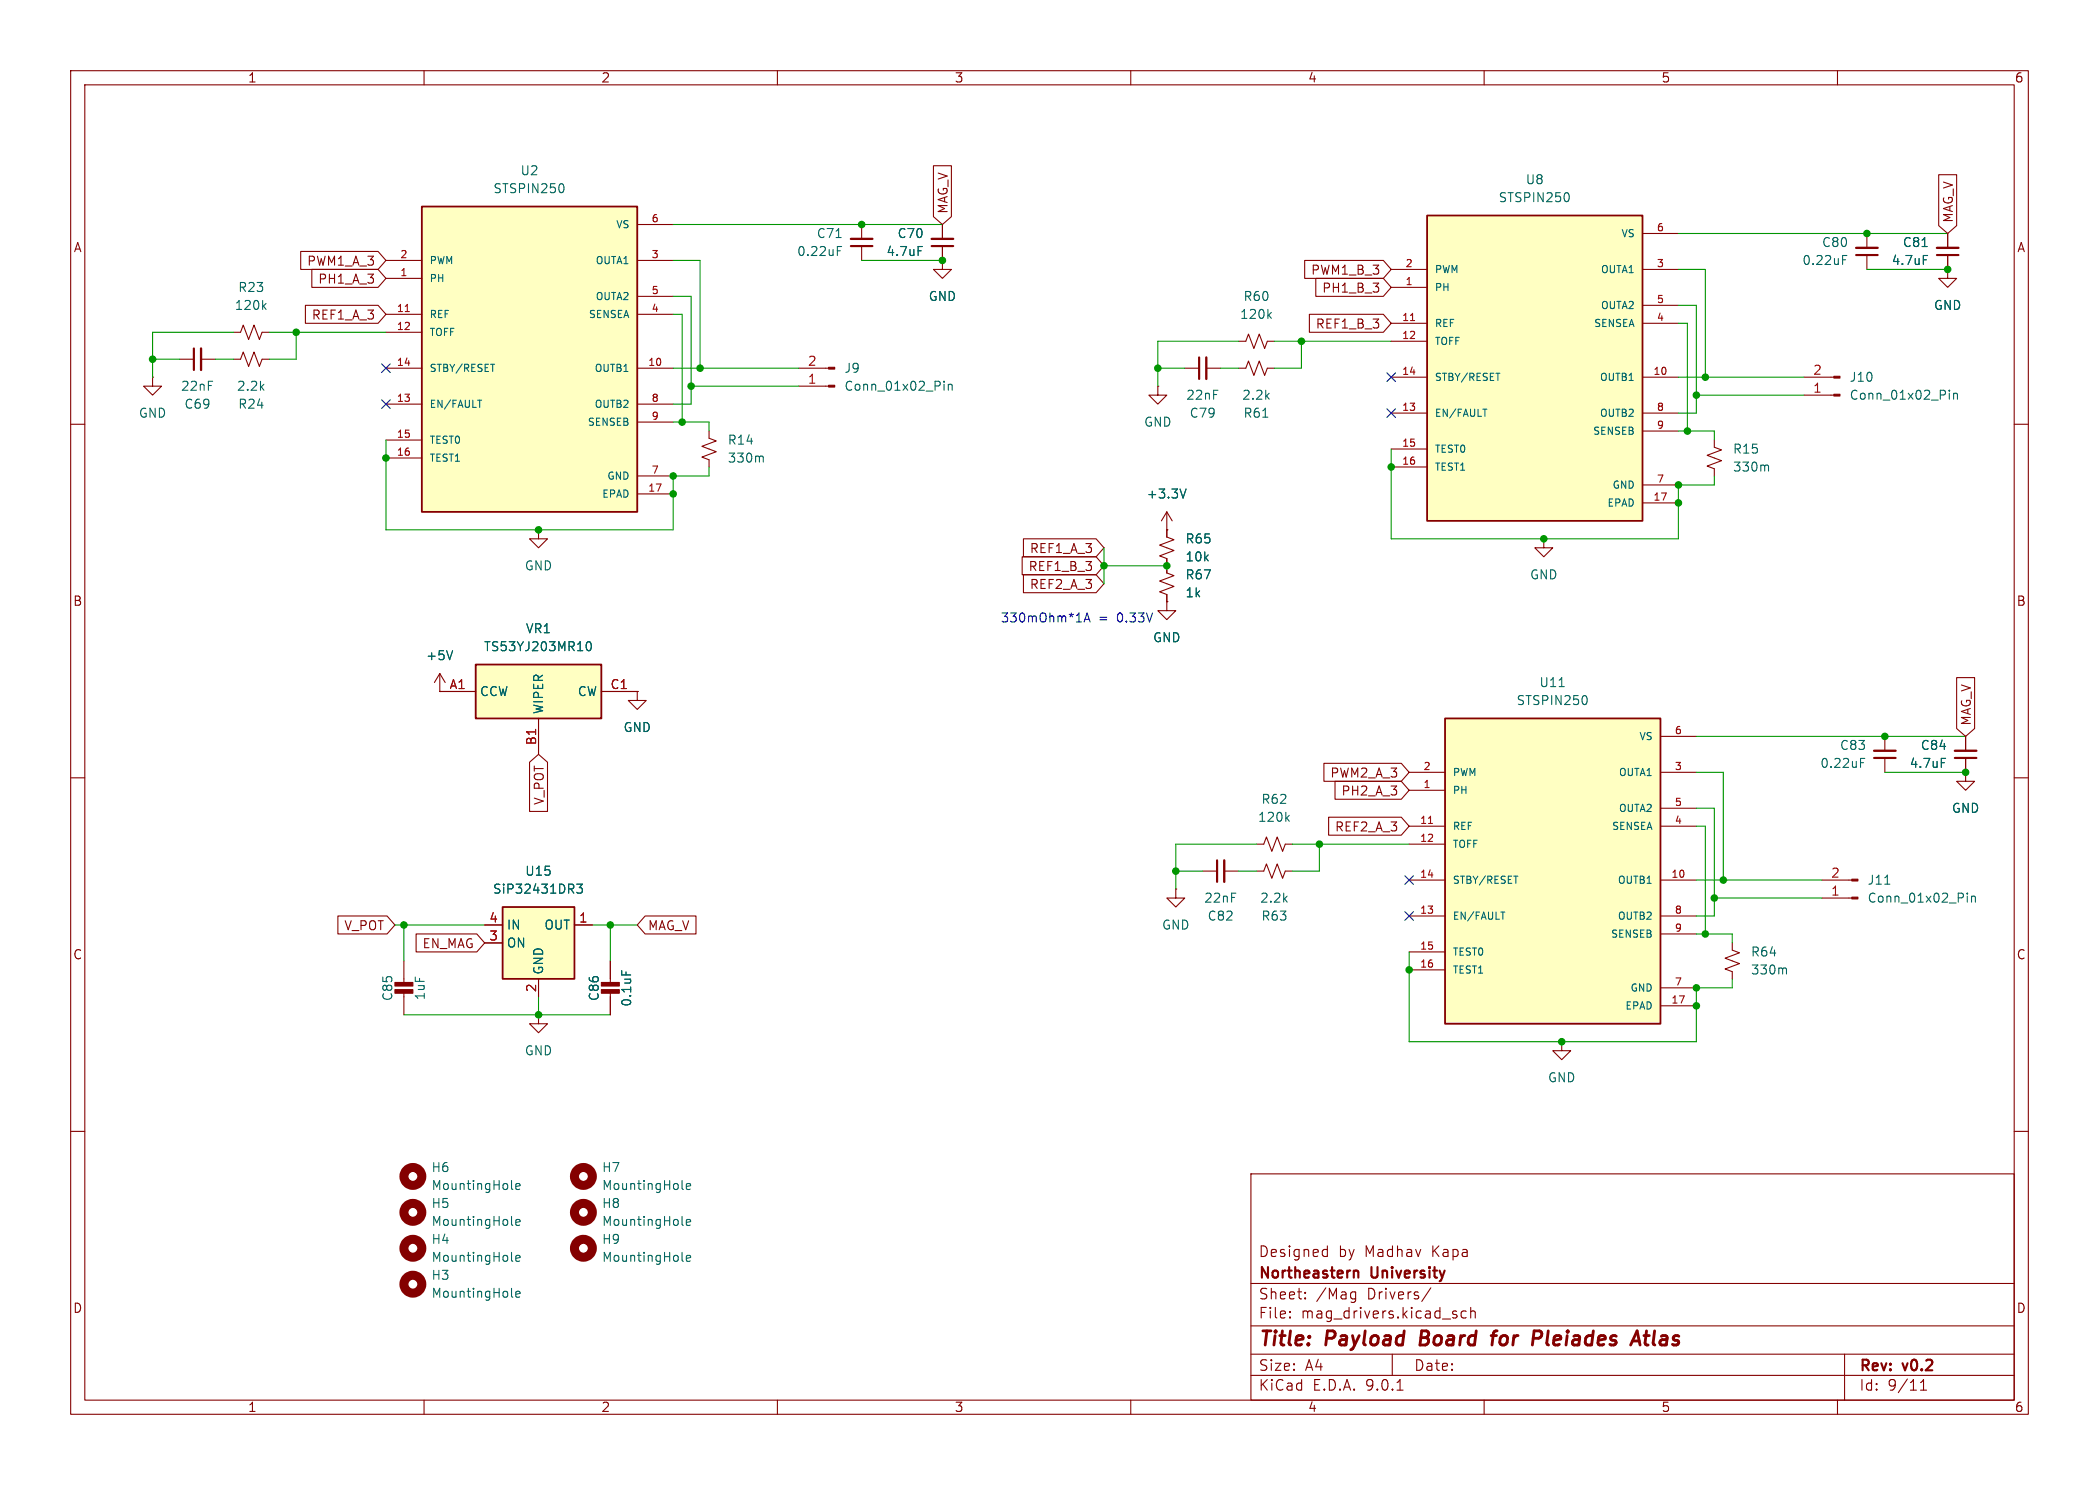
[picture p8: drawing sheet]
<svg xmlns="http://www.w3.org/2000/svg" width="297mm" height="210mm" viewBox="0 0 297 210" stroke-linecap="round" stroke-linejoin="round" font-family="sans-serif">
<g fill="none" stroke="#840000" stroke-width=".15">
<path d="M10 10h277v190h-277zM12 12h273v186h-273zM60 10v2M110 10v2M160 10v2M210 10v2M260 10v2M25.4 50.8h2M28.4 50.8h2.1M33 47h1l.4-1 .8 2 .7-2 .8 2 .4-1h1M33 50.8h1l.4-1 .8 2 .7-2 .8 2 .4-1h1M167.6 52.1h2.1"/>
<path d="M170.7 52.1h2M175.3 52.1h1l.4-1 .7 2 .8-2 .7 2 .4-1h1M10 60h2M165.1 74.9v1l1 .4-2 .8 2 .8-2 .7 1 .4v2l1 .4-2 .8 2 .7-2 .8 1 .4v1M285 60h2M10 110h2M266.7 104.1v2.1M266.7 107.2v2M285 110h2M170.2 123.2h2M173.2 123.2h2.1M177.8 123.2h1l.4-1 .8 2 .7-2 .8 2 .4-1h1"/>
<path d="M10 160h2M177 166h108v32h-108zM187.4 176.7l.4 .1M187.8 176.2v1.5M187.8 177.6l-.4 .1M285 160h2M60 198v2M110 198v2M160 198v2M177 194.5h108M177 191.5h108M177 187.5h108"/>
<path d="M177 181.5h108M182.5 186.3h.1l-.1 .1M182.5 186.3v.1M182.5 185.5v.1M182.5 185.5h.1l-.1 .1M184.7 183.6v.1M184.7 183.6h-.1l.1 .1M184.7 182.8v.1M184.7 182.8h-.1l.1 .1M191.4 182.7l.4 .1M191.8 182.7v1.2a.41 .41 0 0 1-.5 .3M191.8 183.6l-.4 .1"/>
<path d="M197 191.5v3M197.7 196.6h.8M202.5 182.1l-1.3 2M206 185.9l.2 .2-.1 .2-.1 .1M206 185.4l.1 .1M207.5 185.5l-.5-.1-.3 .3v.4l.2 .2 .1 .1 .5-.1M208.1 185.5a.37 .37 0 0 1 .6 .1v.8M208.1 184.9v1.5M210 198v2M260 198v2M261 191.5v6.5M271.7 196.6h.9"/>
<path d="M271.7 195.5l.5-.4v1.5"/>
</g>
<path d="M201.2 188.2l-.3 2h.8M211 188.9h.8M211.8 188.2l-.4 .1-.1 .2-.2 1.7M217.1 188.2h.7l.2 .1a.58 .58 0 0 1-.3 1M231 189.6h.9M231.6 188.2l.5 2M232.6 188.9h.8M233 188.2l-.2 1.7v.2l.4 .1" fill="none" stroke="#840000" stroke-width=".4"/>
<path d="M27.4 49.3v3M169.7 50.5v3.1M265.2 107.2h3M172.2 121.7v3M191.6 179.8a.37 .37 0 0 1 .6 .1v.8" fill="none" stroke="#840000" stroke-width=".3"/>
<path d="M28.4 49.3v3M170.7 50.5v3.1M265.2 106.2h3M173.2 121.7v3" fill="none" stroke="#840000" stroke-width=".33"/>
<path d="M37.3 43.3l.3 .5M37.6 42.9l-.4 .5M178.7 59h.7M263.3 107.9h.4M263.3 107.3h.6" fill="none" stroke="#006464" stroke-width=".15"/>
<path d="M59.7 29.2h30.5v43.2h-30.5z" fill="#ffffc2"/>
<path d="M59.7 29.2h30.5v43.2h-30.5z" fill="none" stroke="#840000" stroke-width=".25"/>
<g fill="none" stroke="#840000" stroke-width=".15">
<path d="M54.6 36.8h5.1M54.6 39.4h5.1M90.2 36.8h5M90.2 31.8h5M54.6 44.5h5.1M54.6 47h5.1M54.6 52.1h5.1M54.6 57.2h5.1M90.2 44.5h5M90.2 52.1h5M90.2 57.2h5M90.2 41.9h5"/>
<path d="M90.2 59.7h5M54.6 62.2h5.1M54.6 64.8h5.1M90.2 67.3h5M90.2 69.9h5"/>
</g>
<path d="M57.3 44.1h.6" fill="none" stroke="#a90000" stroke-width=".15"/>
<path d="M79.5 26a.79 .79 0 0 1 0 1.2M67.6 56.6h.6M69.4 51.5h.6" fill="none" stroke="#006464" stroke-width=".15"/>
<path d="M201.9 30.5h30.5v43.2h-30.5z" fill="#ffffc2"/>
<path d="M201.9 30.5h30.5v43.2h-30.5z" fill="none" stroke="#840000" stroke-width=".25"/>
<g fill="none" stroke="#840000" stroke-width=".15">
<path d="M121.9 31.8v2M121.9 34.8v2M133.3 36.8v1.3h-1.2l1.2 1.3 1.3-1.3h-1.3M133.3 36.8h.1M133.3 31.8v2M133.3 34.8v2M196.8 38.1h5.1M232.4 38.1h5.1M232.4 33h5.1M21.6 53.3v1.3h1.3l-1.3 1.3-1.3-1.3h1.3M21.6 53.3h.1M113 54.6h4.2"/>
<path d="M113 52.1h4.2M163.8 54.6v1.3h1.3l-1.3 1.3-1.2-1.3h1.2M163.8 54.6h.1M175.3 48.3h1l.4-1.1 .7 2.1 .8-2.1 .7 2.1 .4-1h1M196.8 40.6h5.1M196.8 45.7h5.1M196.8 48.3h5.1M196.8 53.3h5.1M196.8 58.4h5.1M232.4 45.7h5.1M232.4 53.3h5.1M232.4 58.4h5.1"/>
<path d="M232.4 43.2h5.1M100.3 61v1l1 .4-2 .7 2 .8-2 .7 1 .4v1M165.1 74.9h.1M165.1 72.4l-.8 1.3M165.1 72.4l.8 1.3M165.1 72.4v2.5M196.8 63.5h5.1M196.8 66h5.1M218.4 76.2v1.3h1.3l-1.3 1.2-1.2-1.2h1.2M218.4 76.2h.1M232.4 61h5.1M232.4 68.6h5.1"/>
<path d="M232.4 71.1h5.1M165.1 85.1v1.3h1.3l-1.3 1.2-1.3-1.2h1.3M165.1 85.1h.1M177.8 119.4h1l.4-1 .8 2 .7-2 .8 2 .4-1h1M278.1 109.2v1.3h-1.2l1.2 1.3 1.3-1.3h-1.3M278.1 109.2h.1M278.1 104.1v2.1M278.1 107.2v2M245.1 133.4v1l1 .3-2 .8 2 .8-2 .7 1 .4v1M257.8 127h4.2M257.8 124.5h4.2"/>
</g>
<path d="M199.6 45.3h.6" fill="none" stroke="#a90000" stroke-width=".15"/>
<g fill="none" stroke="#006464" stroke-width=".15">
<path d="M118.3 33.6h.7M118.5 35.5h.4M118.5 34.9h.6M129.9 34.9h.6M221.7 27.2a.79 .79 0 0 1 0 1.3M133.6 53.9v.1M133.6 54.3v.9M134.2 54.3v.9M134.2 54.5l.2-.2 .3 .1v.8M179.5 44.5l.4 .5M179.9 44.2l-.5 .5M209.8 57.9h.6"/>
<path d="M211.7 52.8h.5M107.6 64.5l.3 .1 .1 .1v.6M167.8 69.2l-.4 1.2M182.1 115.7l.3 .4M182.4 115.3l-.5 .5M274.7 107.3h.6M252.4 136.9l.3 .1 .1 .1v.6M266.7 125h.7M278.4 126.3v.1M278.4 126.7v.9M279 126.7v.9M279 126.9l.1-.2 .4 .1v.8"/>
</g>
<g fill="#840000" stroke="#840000" stroke-width=".15">
<path d="M262 126.9h.9v.2h-.9z"/>
<path d="M262 124.3h.9v.3h-.9z"/>
<path d="M117.2 54.5h.9v.2h-.9z"/>
<path d="M117.2 51.9h.9v.3h-.9z"/>
</g>
<path d="M120.4 34.8h3M131.8 34.8h3.1M276.6 107.2h3.1" fill="none" stroke="#840000" stroke-width=".3"/>
<path d="M120.4 33.8h3M131.8 33.8h3.1M276.6 106.2h3.1" fill="none" stroke="#840000" stroke-width=".33"/>
<path d="M67.3 94h17.8v7.6h-17.8z" fill="#ffffc2"/>
<path d="M67.3 94h17.8v7.6h-17.8z" fill="none" stroke="#840000" stroke-width=".25"/>
<path d="M62.2 97.8h5.1M85.1 97.8h5.1M76.2 101.6v5.1M57.1 135.9v3.3M86.4 135.9v3.3M57.1 140.2v3.3M86.4 140.2v3.3" fill="none" stroke="#840000" stroke-width=".15"/>
<g fill="none" stroke="#006464" stroke-width=".15">
<path d="M83.1 90.9l.1-.2a.69 .69 0 0 1 .3 1.2l-.1 .1a.69 .69 0 0 1-.3-1.1zM88 137.3v.6M72.4 178.2l.2 .2M72.4 168l.2 .2M72.4 173.1l.2 .2M73 172.9l.6-.1-.1-.3h-.3l-.2 .1v.6h.5M73 178l.6-.2-.1-.2-.3-.1-.2 .2v.6h.5M73 167.8l.6-.1-.1-.3h-.3l-.2 .2v.6h.5M96.5 173.1l.2 .2M96.5 168l.2 .2M96.5 178.2l.2 .2M97.1 172.9l.6-.1v-.3h-.4l-.2 .1 .1 .6h.5"/>
<path d="M97.1 167.8l.6-.1v-.3h-.4l-.2 .2 .1 .6h.5M97.1 178l.6-.2v-.2l-.4-.1-.2 .2 .1 .6h.5M72.4 183.3l.2 .2M73 183l.6-.1-.1-.2-.3-.1-.2 .2v.6h.5"/>
</g>
<g fill="#840000" stroke="#840000" stroke-width=".15">
<path d="M85.1 138.9h2.5v.5h-2.5z"/>
<path d="M85.1 140h2.5v.5h-2.5z"/>
<path d="M55.9 138.9h2.5v.5h-2.5z"/>
<path d="M55.9 140h2.5v.5h-2.5z"/>
</g>
<g fill="none" stroke="#840000" stroke-width="1.3">
<circle cx="58.4" cy="166.4" r="1.27"/>
<circle cx="58.4" cy="171.4" r="1.27"/>
<circle cx="58.4" cy="176.5" r="1.27"/>
<circle cx="82.5" cy="176.5" r="1.27"/>
<circle cx="82.5" cy="166.4" r="1.27"/>
<circle cx="82.5" cy="171.4" r="1.27"/>
<circle cx="58.4" cy="181.6" r="1.27"/>
</g>
<path d="M71.1 128.3h10.2v10.1h-10.2z" fill="#ffffc2"/>
<path d="M71.1 128.3h10.2v10.1h-10.2z" fill="none" stroke="#840000" stroke-width=".25"/>
<g fill="none" stroke="#840000" stroke-width=".15">
<path d="M264.2 33v2.1M264.2 36.1v2M275.6 38.1v1.3h-1.3l1.3 1.2 1.3-1.2h-1.3M275.6 38.1h.1M275.6 33v2.1M275.6 36.1v2M255.3 55.9h4.2M255.3 53.3h4.2M76.2 74.9v1.3h1.3l-1.3 1.3-1.3-1.3h1.3M76.2 74.9h.1M242.6 62.2v1l1 .4-2 .8 2 .8-2 .7 1 .4v1M62.2 97.8h.1"/>
<path d="M62.2 95.3l-.7 1.2M62.2 95.3l.8 1.2M62.2 95.3v2.5M90.2 97.8v1.3h1.2l-1.2 1.2-1.3-1.2h1.3M90.2 97.8h.1M68.6 130.8h2.5M68.6 133.4h2.5M76.2 138.4v2.6M81.3 130.8h2.5M166.4 125.7v1.3h1.2l-1.2 1.3-1.3-1.3h1.3M166.4 125.7h.1M76.2 143.5v1.3h1.3l-1.3 1.3-1.3-1.3h1.3"/>
<path d="M76.2 143.5h.1M221 147.3v1.3h1.2l-1.2 1.3-1.3-1.3h1.3M221 147.3h.1"/>
</g>
<path d="M260.7 36.1h.6M260.7 36.7h.4M272 34.9h.7M272.2 36.1h.6M275.8 55.2v.1M275.8 55.6v.9M276.4 55.6v.9M276.4 55.7l.2-.1 .3 .1 .1 .8M249.9 65.8h.3v.2v.6M64 92l-.4 1.3M81.6 125h.8l-.4 .5 .3 .1v.6l-.1 .1h-.4l-.2-.1" fill="none" stroke="#006464" stroke-width=".15"/>
<path d="M262.6 36.1h3.1M274.1 36.1h3" fill="none" stroke="#840000" stroke-width=".3"/>
<path d="M262.6 35.1h3.1M274.1 35.1h3" fill="none" stroke="#840000" stroke-width=".33"/>
<g fill="#840000" stroke="#840000" stroke-width=".15">
<path d="M259.5 55.8h.8v.2h-.8z"/>
<path d="M259.5 53.2h.8v.3h-.8z"/>
</g>
<path d="M204.5 101.6h30.4v43.2h-30.4z" fill="#ffffc2"/>
<path d="M204.5 101.6h30.4v43.2h-30.4z" fill="none" stroke="#840000" stroke-width=".25"/>
<g fill="none" stroke="#840000" stroke-width=".15">
<path d="M42.5 35.6h11l1.1 1.2-1.1 1.3h-11zM44.1 38.1h9.4l1.1 1.3-1.1 1.2h-9.4zM132.1 23.4h2.5v7.2l-1.3 1.2-1.2-1.2zM133.3 36.8h.1M133.3 31.8v2M133.3 34.8v2M184.6 36.8h11.1l1.1 1.3-1.1 1.3h-11.1zM186.2 39.4h9.5l1.1 1.2-1.1 1.3h-9.5zM274.3 24.7h2.6v7.2l-1.3 1.1-1.3-1.1zM275.6 38.1h.1M275.6 33v2.1M275.6 36.1v2"/>
<path d="M43.2 43.2h10.3l1.1 1.3-1.1 1.2h-10.3zM185.3 44.4h10.4l1.1 1.3-1.1 1.3h-10.4zM144.6 78.7h10.5l1.1 1.3-1.1 1.3h-10.5zM144.8 76.2h10.3l1.1 1.3-1.1 1.2h-10.3zM165.1 74.9h.1M165.1 74.9v1M165.1 79v2M62.2 97.8h.1M62.2 97.8h5.1M85.1 97.8h5.1M90.2 97.8h.1M144.8 81.3h10.3l1.1 1.3-1.1 1.2h-10.3z"/>
<path d="M165.1 85.1h.1M165.1 84.1v1M276.9 95.8h2.5v7.2l-1.3 1.1-1.2-1.1zM74.9 107.8l1.3-1.1 1.3 1.1v6.9h-2.6zM76.2 101.6v5.1M187.3 107.9h11l1.1 1.3-1.1 1.3h-11zM188 115.6h10.3l1.1 1.2-1.1 1.3h-10.3zM188.9 110.5h9.4l1.1 1.3-1.1 1.2h-9.4zM199.4 109.2h5.1M199.4 111.8h5.1M199.4 116.8h5.1M199.4 119.4h5.1"/>
<path d="M234.9 109.2h5.1M234.9 116.8h5.1M234.9 104.1h5.1M234.9 114.3h5.1M278.1 109.2h.1M278.1 104.1v2.1M278.1 107.2v2M47.8 129.5h7l1.1 1.3-1.1 1.3h-7zM58.9 132.1h8.6l1.1 1.3-1.1 1.2h-8.6zM68.6 130.8h2.5M68.6 133.4h2.5M76.2 138.4v2.6"/>
<path d="M81.3 130.8h2.5M86.4 135.9v2.5M91.3 129.5h7.2v2.6h-7.2l-1.1-1.3zM199.4 124.5h5.1M199.4 129.5h5.1M199.4 134.6h5.1M199.4 137.2h5.1M234.9 124.5h5.1M234.9 129.5h5.1M234.9 132.1h5.1M234.9 139.7h5.1M86.4 141v2.5"/>
<path d="M234.9 142.2h5.1"/>
</g>
<path d="M202.1 116.5h.6" fill="none" stroke="#a90000" stroke-width=".15"/>
<g fill="none" stroke="#006464" stroke-width=".15">
<path d="M129.9 34.9h.6M272 34.9h.7M272.2 36.1h.6M167.8 69.2l-.4 1.2M64 92l-.4 1.3M83.1 90.9l.1-.2a.69 .69 0 0 1 .3 1.2l-.1 .1a.69 .69 0 0 1-.3-1.1zM220.6 97.1h.7M224.3 98.4a.79 .79 0 0 1 0 1.2M274.7 107.3h.6M81.6 125h.8l-.4 .5 .3 .1v.6l-.1 .1h-.4l-.2-.1M88 137.3v.6M212.4 129h.5"/>
<path d="M214.2 123.9h.6"/>
</g>
<g fill="none" stroke="#009600" stroke-width=".15">
<path d="M95.2 31.8h38.1M95.2 36.8h3.9v15.3M121.9 36.8h11.4M237.5 33h38.1M237.5 38.1h3.8v15.2M264.2 38.1h11.4M21.6 50.8h3.8M30.5 50.8h2.5M33 47h-11.4v6.3M38.1 47h16.5M41.9 47v3.8h-3.8M95.2 52.1h17.8"/>
<path d="M95.2 44.5h1.3v15.2M95.2 41.9h2.6v15.3h-2.6M95.2 59.7h5.1v1.3M97.8 54.6h15.2M163.8 52.1h3.8M172.7 52.1h2.6M175.3 48.3h-11.5v6.3M180.3 48.3h16.5M184.1 48.3v3.8h-3.8M237.5 43.2h2.5v15.2h-2.5M237.5 53.3h17.8M237.5 45.7h1.3v15.3"/>
<path d="M240 55.9h15.3M54.6 62.2v12.7h40.6v-7.6h5.1v-1.3M156.2 77.5v5.1M196.8 63.5v12.7h40.7v-7.6h5.1v-1.3M237.5 61h5.1v1.2M156.2 80h8.9M177.8 119.4h-11.4v6.3M182.9 119.4h16.5M186.7 119.4v3.8h-3.8M240 114.3h2.6v15.2h-2.6M240 116.8h1.3v15.3M240 104.1h38.1"/>
<path d="M240 109.2h3.8v15.3M266.7 109.2h11.4M55.9 130.8h12.7M57.1 130.8v5.1M83.8 130.8h6.4M86.4 130.8v5.1M166.4 123.2h3.8M175.3 123.2h2.5M199.4 134.6v12.7h40.6v-7.6h5.1v-1.3M240 124.5h17.8M240 132.1h5.1v1.3M242.6 127h15.2"/>
<path d="M57.1 143.5h29.3M76.2 141v2.5"/>
</g>
<path d="M54 56.5l1.2 1.3M54 51.5l1.2 1.2M55.2 56.5l-1.2 1.3M55.2 51.5l-1.2 1.2M196.2 57.8l1.3 1.2M196.2 52.7l1.3 1.2M197.5 57.8l-1.3 1.2M197.5 52.7l-1.3 1.2M198.8 123.9l1.2 1.2M198.8 128.9l1.2 1.2M200 123.9l-1.2 1.2M200 128.9l-1.2 1.2" fill="none" stroke="#000084" stroke-width=".15"/>
<path d="M153.4 88l.4-1.3 .4 1.3M153.5 87.6h.6" fill="none" stroke="#0000c2" stroke-width=".15"/>
<g fill="#009600" stroke="#009600" stroke-width=".15">
<circle cx="275.6" cy="38.1" r=".46"/>
<circle cx="264.2" cy="33" r=".46"/>
<circle cx="241.3" cy="53.3" r=".46"/>
<circle cx="237.5" cy="68.6" r=".46"/>
<circle cx="240" cy="55.9" r=".46"/>
<circle cx="238.8" cy="61" r=".46"/>
<circle cx="76.2" cy="74.9" r=".46"/>
<circle cx="95.2" cy="67.3" r=".46"/>
<circle cx="54.6" cy="64.8" r=".46"/>
<circle cx="41.9" cy="47" r=".46"/>
<circle cx="21.6" cy="50.8" r=".46"/>
<circle cx="99.1" cy="52.1" r=".46"/>
<circle cx="97.8" cy="54.6" r=".46"/>
<circle cx="96.5" cy="59.7" r=".46"/>
<circle cx="156.2" cy="80" r=".46"/>
<circle cx="121.9" cy="31.8" r=".46"/>
<circle cx="133.3" cy="36.8" r=".46"/>
<circle cx="278.1" cy="109.2" r=".46"/>
<circle cx="266.7" cy="104.1" r=".46"/>
<circle cx="241.3" cy="132.1" r=".46"/>
<circle cx="242.6" cy="127" r=".46"/>
<circle cx="243.8" cy="124.5" r=".46"/>
<circle cx="240" cy="139.7" r=".46"/>
<circle cx="184.1" cy="48.3" r=".46"/>
<circle cx="237.5" cy="71.1" r=".46"/>
<circle cx="218.4" cy="76.2" r=".46"/>
<circle cx="196.8" cy="66" r=".46"/>
<circle cx="163.8" cy="52.1" r=".46"/>
<circle cx="165.1" cy="80" r=".46"/>
<circle cx="199.4" cy="137.2" r=".46"/>
<circle cx="186.7" cy="119.4" r=".46"/>
<circle cx="166.4" cy="123.2" r=".46"/>
<circle cx="221" cy="147.3" r=".46"/>
<circle cx="240" cy="142.2" r=".46"/>
<circle cx="95.2" cy="69.9" r=".46"/>
<circle cx="76.2" cy="143.5" r=".46"/>
<circle cx="57.1" cy="130.8" r=".46"/>
<circle cx="86.4" cy="130.8" r=".46"/>
</g>
<g font-size="2.8" fill="#840000">
<text x="178" y="190.9">Title:</text>
<text x="187.7" y="190.9">Payload</text>
<text x="201.8" y="190.9">Board</text>
<text x="212.8" y="190.9">for</text>
<text x="219.3" y="190.9">Pleiades</text>
<text x="234.3" y="190.9">Atlas</text>
</g>
<g font-size="2.1" fill="#840000">
<text x="178" y="178">Designed</text>
<text x="189.4" y="178">by</text>
<text x="193.2" y="178">Madhav</text>
<text x="202.8" y="178">Kapa</text>
<text x="178" y="184">Sheet:</text>
<text x="178" y="181.2">Northeastern</text>
<text x="186.2" y="184">/Mag</text>
<text x="193.5" y="184">Drivers/</text>
<text x="194.1" y="181.2">University</text>
<text x="178" y="186.7">File:</text>
<text x="184.1" y="186.7">mag_drivers.kicad_sch</text>
<text x="178" y="196.9">KiCad</text>
<text x="178" y="194.1">Size:</text>
<text x="184.7" y="194.1">A4</text>
<text x="185.7" y="196.9">E.D.A.</text>
<text x="193.3" y="196.9">9.0.1</text>
<text x="200" y="194.1">Date:</text>
<text x="263" y="194.3">Rev:</text>
<text x="263" y="196.9">Id:</text>
<text x="267.1" y="196.9">9/11</text>
<text x="269.4" y="194.3">v0.2</text>
</g>
<g font-size="1.8" fill="#840000">
<text x="35" y="11.9">1</text>
<text x="85" y="11.9">2</text>
<text x="135" y="11.9">3</text>
<text x="185" y="11.9">4</text>
<text x="235" y="11.9">5</text>
<text x="285" y="11.9">6</text>
<text x="10.3" y="35.9">A</text>
<text x="134.3" y="30.3" transform="rotate(-90 134.3 30.3)">MAG_V</text>
<text x="276.5" y="31.6" transform="rotate(-90 276.5 31.6)">MAG_V</text>
<text x="285.3" y="35.9">A</text>
<text x="43.4" y="37.8">PWM1_A_3</text>
<text x="44.9" y="40.3">PH1_A_3</text>
<text x="185.4" y="39.1">PWM1_B_3</text>
<text x="187" y="41.6">PH1_B_3</text>
<text x="44" y="45.4">REF1_A_3</text>
<text x="186.1" y="46.7">REF1_B_3</text>
<text x="145.4" y="81">REF1_B_3</text>
<text x="145.6" y="78.4">REF1_A_3</text>
<text x="145.6" y="83.5">REF2_A_3</text>
<text x="10.3" y="85.9">B</text>
<text x="285.3" y="85.9">B</text>
<text x="279.1" y="102.7" transform="rotate(-90 279.1 102.7)">MAG_V</text>
<text x="77.2" y="113.9" transform="rotate(-90 77.2 113.9)">V_POT</text>
<text x="188.1" y="110.2">PWM2_A_3</text>
<text x="189.7" y="112.7">PH2_A_3</text>
<text x="188.8" y="117.8">REF2_A_3</text>
<text x="48.6" y="131.8">V_POT</text>
<text x="91.6" y="131.8">MAG_V</text>
<text x="10.3" y="135.9">C</text>
<text x="59.7" y="134.3">EN_MAG</text>
<text x="285.3" y="135.9">C</text>
<text x="10.3" y="185.9">D</text>
<text x="285.3" y="185.9">D</text>
<text x="35" y="199.9">1</text>
<text x="85" y="199.9">2</text>
<text x="135" y="199.9">3</text>
<text x="185" y="199.9">4</text>
<text x="235" y="199.9">5</text>
<text x="285" y="199.9">6</text>
</g>
<g font-size="1.8" fill="#006464">
<text x="69.7" y="27.5">STSPIN250</text>
<text x="73.6" y="25">U2</text>
<text x="212" y="28.8">STSPIN250</text>
<text x="215.8" y="26.3">U8</text>
<text x="115.5" y="33.9">C71</text>
<text x="126.9" y="33.9">C70</text>
<text x="257.7" y="35.1">C80</text>
<text x="269.1" y="35.1">C81</text>
<text x="33.6" y="41.5">R23</text>
<text x="112.7" y="36.4">0.22uF</text>
<text x="125.3" y="36.4">4.7uF</text>
<text x="254.9" y="37.7">0.22uF</text>
<text x="267.6" y="37.7">4.7uF</text>
<text x="33.1" y="44">120k</text>
<text x="131.3" y="42.8">GND</text>
<text x="175.4" y="45.3">120k</text>
<text x="175.9" y="42.8">R60</text>
<text x="273.6" y="44">GND</text>
<text x="119.4" y="52.9">J9</text>
<text x="19.6" y="59.3">GND</text>
<text x="25.5" y="55.5">22nF</text>
<text x="26" y="58">C69</text>
<text x="33.4" y="55.5">2.2k</text>
<text x="33.6" y="58">R24</text>
<text x="119.4" y="55.5">Conn_01x02_Pin</text>
<text x="167.8" y="56.7">22nF</text>
<text x="168.2" y="59.3">C79</text>
<text x="175.7" y="56.7">2.2k</text>
<text x="175.9" y="59.3">R61</text>
<text x="261.6" y="56.7">Conn_01x02_Pin</text>
<text x="261.6" y="54.2">J10</text>
<text x="102.9" y="63.1">R14</text>
<text x="102.9" y="65.6">330m</text>
<text x="161.8" y="60.6">GND</text>
<text x="245.1" y="64.4">R15</text>
<text x="162.2" y="70.7">+3.3V</text>
<text x="245.1" y="66.9">330m</text>
<text x="167.6" y="77.1">R65</text>
<text x="74.2" y="80.9">GND</text>
<text x="167.6" y="79.6">10k</text>
<text x="167.6" y="82.1">R67</text>
<text x="216.4" y="82.1">GND</text>
<text x="74.3" y="89.8">VR1</text>
<text x="167.6" y="84.7">1k</text>
<text x="60.2" y="93.6">+5V</text>
<text x="68.4" y="92.3">TS53YJ203MR10</text>
<text x="163.1" y="91">GND</text>
<text x="67.8" y="98.7">CCW</text>
<text x="77.1" y="101.1" transform="rotate(-90 77.1 101.1)">WIPER</text>
<text x="81.7" y="98.7">CW</text>
<text x="214.5" y="99.9">STSPIN250</text>
<text x="217.7" y="97.4">U11</text>
<text x="88.1" y="103.7">GND</text>
<text x="260.3" y="106.3">C83</text>
<text x="271.7" y="106.3">C84</text>
<text x="178.4" y="113.9">R62</text>
<text x="257.5" y="108.8">0.22uF</text>
<text x="270.1" y="108.8">4.7uF</text>
<text x="177.9" y="116.4">120k</text>
<text x="276.1" y="115.2">GND</text>
<text x="74.2" y="124.1">U15</text>
<text x="264.2" y="125.3">J11</text>
<text x="69.7" y="126.6">SiP32431DR3</text>
<text x="71.6" y="131.7">IN</text>
<text x="76.9" y="131.7">OUT</text>
<text x="164.3" y="131.7">GND</text>
<text x="170.3" y="127.9">22nF</text>
<text x="170.8" y="130.4">C82</text>
<text x="178.2" y="127.9">2.2k</text>
<text x="178.4" y="130.4">R63</text>
<text x="264.2" y="127.9">Conn_01x02_Pin</text>
<text x="71.6" y="134.2">ON</text>
<text x="77.1" y="137.9" transform="rotate(-90 77.1 137.9)">GND</text>
<text x="247.7" y="135.5">R64</text>
<text x="55.7" y="141.7" transform="rotate(-90 55.7 141.7)">C85</text>
<text x="60.3" y="141.5" transform="rotate(-90 60.3 141.5)">1uF</text>
<text x="84.9" y="141.7" transform="rotate(-90 84.9 141.7)">C86</text>
<text x="89.5" y="142.5" transform="rotate(-90 89.5 142.5)">0.1uF</text>
<text x="247.7" y="138">330m</text>
<text x="74.2" y="149.5">GND</text>
<text x="218.9" y="153.3">GND</text>
<text x="61" y="166">H6</text>
<text x="85.1" y="166">H7</text>
<text x="61" y="168.5">MountingHole</text>
<text x="61" y="171">H5</text>
<text x="61" y="173.6">MountingHole</text>
<text x="85.1" y="171">H8</text>
<text x="85.1" y="173.6">MountingHole</text>
<text x="85.1" y="168.5">MountingHole</text>
<text x="61" y="176.1">H4</text>
<text x="61" y="178.7">MountingHole</text>
<text x="85.1" y="176.1">H9</text>
<text x="85.1" y="178.7">MountingHole</text>
<text x="61" y="181.2">H3</text>
<text x="61" y="183.7">MountingHole</text>
</g>
<g font-size="1.8" fill="#a90000">
<text x="114.2" y="51.8">2</text>
<text x="256.5" y="53.1">2</text>
<text x="114.2" y="54.4">1</text>
<text x="256.5" y="55.6">1</text>
<text x="63.5" y="97.5">A1</text>
<text x="86.3" y="97.5">C1</text>
<text x="75.9" y="105.5" transform="rotate(-90 75.9 105.5)">B1</text>
<text x="259" y="124.2">2</text>
<text x="69.1" y="130.6">4</text>
<text x="81.8" y="130.6">1</text>
<text x="259" y="126.7">1</text>
<text x="69.1" y="133.1">3</text>
<text x="75.9" y="140.4" transform="rotate(-90 75.9 140.4)">2</text>
</g>
<g font-size="1.8" fill="#0000c2">
<text x="141.5" y="88.2">330mOhm*1A</text>
<text x="155.4" y="88.2">=</text>
<text x="158.2" y="88.2">0.33V</text>
</g>
<g font-size="1.4" fill="#006464">
<text x="87.1" y="32.5">VS</text>
<text x="229.3" y="33.8">VS</text>
<text x="60.7" y="37.6">PWM</text>
<text x="60.7" y="40.1">PH</text>
<text x="84.2" y="37.6">OUTA1</text>
<text x="202.9" y="38.8">PWM</text>
<text x="202.9" y="41.4">PH</text>
<text x="226.4" y="38.8">OUTA1</text>
<text x="60.7" y="45.2">REF</text>
<text x="60.7" y="47.7">TOFF</text>
<text x="83.2" y="45.2">SENSEA</text>
<text x="84.2" y="42.6">OUTA2</text>
<text x="202.9" y="46.5">REF</text>
<text x="225.4" y="46.5">SENSEA</text>
<text x="226.4" y="43.9">OUTA2</text>
<text x="60.7" y="52.8">STBY/RESET</text>
<text x="84" y="52.8">OUTB1</text>
<text x="202.9" y="49">TOFF</text>
<text x="60.7" y="57.9">EN/FAULT</text>
<text x="84" y="57.9">OUTB2</text>
<text x="202.9" y="54.1">STBY/RESET</text>
<text x="202.9" y="59.2">EN/FAULT</text>
<text x="226.3" y="54.1">OUTB1</text>
<text x="226.3" y="59.2">OUTB2</text>
<text x="60.7" y="63">TEST0</text>
<text x="60.7" y="65.5">TEST1</text>
<text x="83" y="60.4">SENSEB</text>
<text x="202.9" y="64.2">TEST0</text>
<text x="225.3" y="61.7">SENSEB</text>
<text x="85.1" y="70.6">EPAD</text>
<text x="85.8" y="68">GND</text>
<text x="202.9" y="66.8">TEST1</text>
<text x="227.3" y="71.9">EPAD</text>
<text x="228" y="69.3">GND</text>
<text x="231.8" y="104.9">VS</text>
<text x="205.5" y="110">PWM</text>
<text x="205.5" y="112.5">PH</text>
<text x="228.9" y="110">OUTA1</text>
<text x="205.5" y="117.6">REF</text>
<text x="228" y="117.6">SENSEA</text>
<text x="228.9" y="115">OUTA2</text>
<text x="205.5" y="120.1">TOFF</text>
<text x="205.5" y="125.2">STBY/RESET</text>
<text x="228.8" y="125.2">OUTB1</text>
<text x="205.5" y="130.3">EN/FAULT</text>
<text x="228.8" y="130.3">OUTB2</text>
<text x="205.5" y="135.4">TEST0</text>
<text x="205.5" y="137.9">TEST1</text>
<text x="227.8" y="132.8">SENSEB</text>
<text x="229.9" y="143">EPAD</text>
<text x="230.6" y="140.4">GND</text>
</g>
<g font-size="1.4" fill="#a90000">
<text x="92.1" y="31.5">6</text>
<text x="234.3" y="32.8">6</text>
<text x="56.5" y="36.6">2</text>
<text x="56.5" y="39.1">1</text>
<text x="92.1" y="36.6">3</text>
<text x="92.1" y="41.7">5</text>
<text x="198.8" y="37.8">2</text>
<text x="198.8" y="40.4">1</text>
<text x="234.3" y="37.8">3</text>
<text x="56.1" y="44.2">11</text>
<text x="56.1" y="46.7">12</text>
<text x="92.1" y="44.2">4</text>
<text x="198.3" y="45.5">11</text>
<text x="234.3" y="42.9">5</text>
<text x="234.3" y="45.5">4</text>
<text x="56.1" y="51.8">14</text>
<text x="91.6" y="51.8">10</text>
<text x="198.3" y="48">12</text>
<text x="198.3" y="53.1">14</text>
<text x="233.9" y="53.1">10</text>
<text x="56.1" y="56.9">13</text>
<text x="92.1" y="56.9">8</text>
<text x="92.1" y="59.4">9</text>
<text x="198.3" y="58.2">13</text>
<text x="234.3" y="58.2">8</text>
<text x="56.1" y="62">15</text>
<text x="56.1" y="64.5">16</text>
<text x="198.3" y="63.2">15</text>
<text x="198.3" y="65.8">16</text>
<text x="234.3" y="60.7">9</text>
<text x="91.6" y="69.6">17</text>
<text x="92.1" y="67.1">7</text>
<text x="233.9" y="70.9">17</text>
<text x="234.3" y="68.3">7</text>
<text x="236.9" y="103.9">6</text>
<text x="201.3" y="109">2</text>
<text x="201.3" y="111.5">1</text>
<text x="236.9" y="109">3</text>
<text x="200.8" y="116.6">11</text>
<text x="200.8" y="119.1">12</text>
<text x="236.9" y="114">5</text>
<text x="236.9" y="116.6">4</text>
<text x="200.8" y="124.2">14</text>
<text x="236.4" y="124.2">10</text>
<text x="200.8" y="129.3">13</text>
<text x="236.9" y="129.3">8</text>
<text x="236.9" y="131.8">9</text>
<text x="200.8" y="134.4">15</text>
<text x="200.8" y="136.9">16</text>
<text x="236.4" y="142">17</text>
<text x="236.9" y="139.4">7</text>
</g>
</svg>
